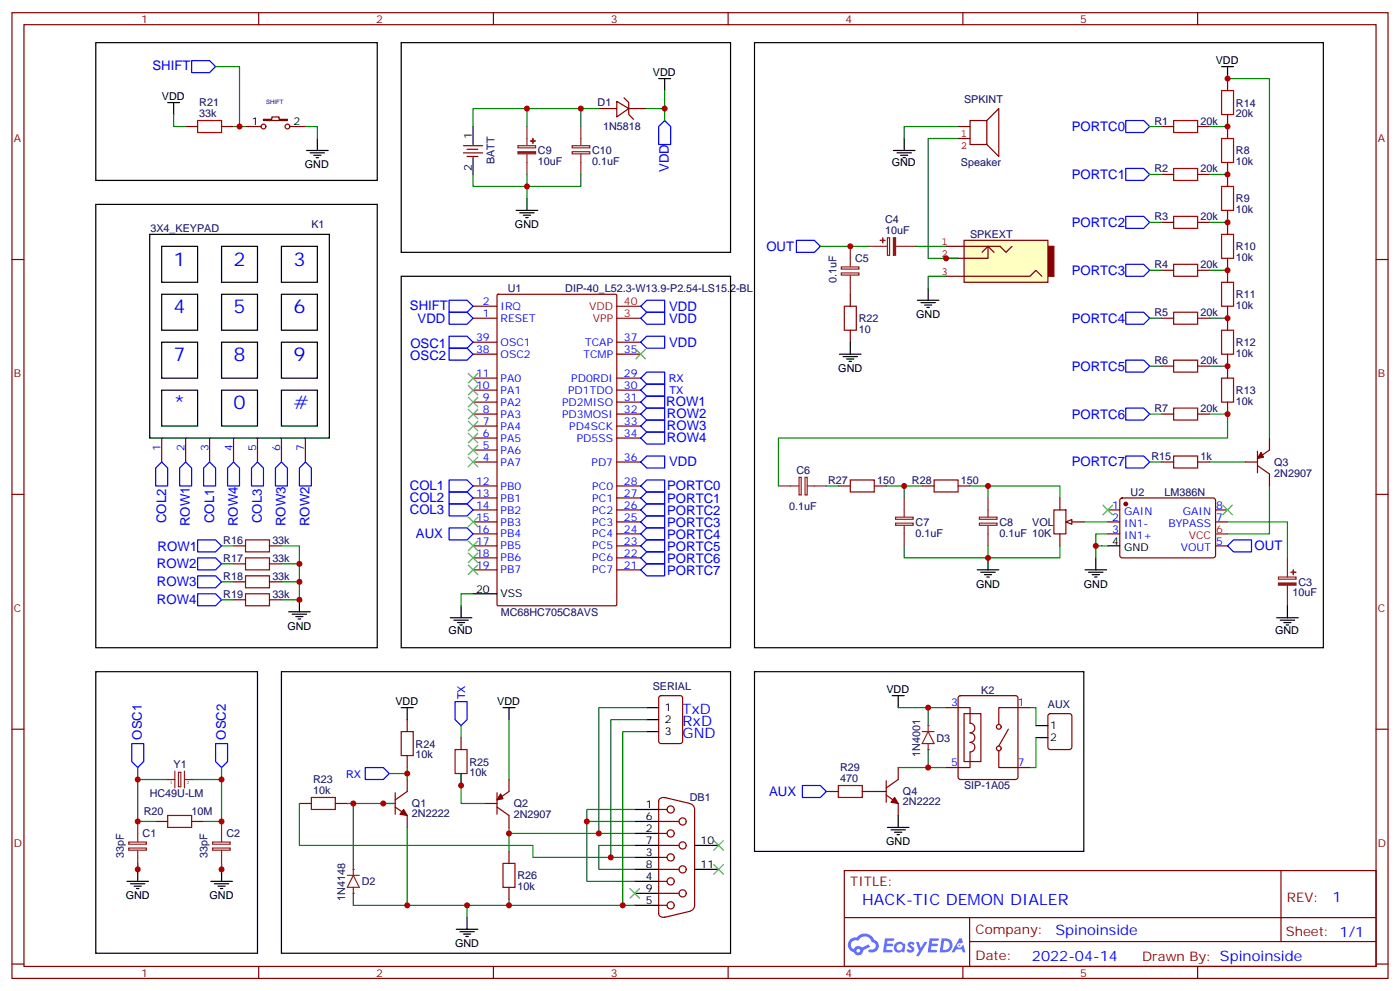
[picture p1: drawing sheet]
<svg xmlns="http://www.w3.org/2000/svg" width="412mm" height="292mm" viewBox="0 0 412 292" stroke-linecap="round" stroke-linejoin="round" font-family="sans-serif">
<g fill="none" stroke="#870000" stroke-width=".35">
<path d="M3.5 3.7h405.4v284.4h-405.4zM7.1 7.3h398.2v277.3h-398.2zM76.2 3.7v3.6M145.3 3.7v3.6M214.5 3.7v3.6M283.6 3.7v3.6M352.8 3.7v3.6M3.5 76.4h3.6M405.3 76.4h3.6M3.5 145.6h3.6M405.3 145.6h3.6M3.5 214.7h3.6"/>
<path d="M405.3 214.7h3.6M248.7 256.3h156.6v28.3h-156.6zM377.3 256.4v20.8M248.7 270.2h156.5M285.6 277.2h119.6M285.6 270.2v14.1M3.5 283.8h3.6M76.2 284.6v3.5M145.3 284.6v3.5M214.5 284.6v3.5M283.6 284.6v3.5M352.8 284.6v3.5"/>
<path d="M405.3 283.8h3.6"/>
</g>
<g fill="#5487ff">
<path d="M267.7 277.5a1.22 1.22 0 0 1 1.7 .3l-.4 .5a.47 .47 0 0 0-.3-.4 .47 .47 0 0 0-.5 .2l.1 .3a1.14 1.14 0 0 1 .8 1.7 1.14 1.14 0 0 1-1.9 0l-.2-.2 .5-.5 .7 .4a.29 .29 0 0 0 .3-.3 .29 .29 0 0 0-.2-.3 1.04 1.04 0 0 1-.6-1.7z"/>
<path d="M260.7 276.3h2.4l.3 .1-.2 .5-1.8 .1-.1 .9h1.5l.3 .3-.3 .4h-1.6l-.2 1.1h1.7l.2 .3-.2 .4h-2.6z"/>
<path d="M273.8 276.3h2.4l.3 .1-.1 .5-1.8 .1-.2 .9h1.6l.3 .3-.4 .4h-1.6l-.1 1.1h1.7l.2 .3-.2 .4h-2.6z"/>
<path d="M282.6 276.3h.7l.3 1.2-.6 .3a.69 .69 0 0 0-1 .3 .69 .69 0 0 0 .4 1 .69 .69 0 0 0 .9-.6l.5-.3 .6 2.2h-.8l-.2-.9h-1.8l-.5 .9h-.8z"/>
<path d="M269.8 277.3h.8l.6 1.9 1.1-1.9h.9l-2.6 4.2h-.8l.9-1.5z"/>
<path d="M277.4 276.3l-.6 4.1h1.3a2.11 2.11 0 0 0 2.5-2.1 2.11 2.11 0 0 0-2.5-2zM278.1 277a1.39 1.39 0 0 1 1.7 1.4 1.39 1.39 0 0 1-1.8 1.3h-.3z"/>
<path d="M263.7 277.9a1.54 1.54 0 0 0-.1 2.1 1.54 1.54 0 0 0 2.2 .2l.6 .2 .3-2.3-.2-.2-.4-.1a1.49 1.49 0 0 0-2.4 .1zM264 278.9a.94 .94 0 0 1 1.8 0 .94 .94 0 0 1-1.8 0z"/>
<path d="M250.4 276.6a2.18 2.18 0 0 0 1.1 3.8 1.44 1.44 0 0 0 1.6 .9 1.44 1.44 0 0 0 1.2-1.5l2-1-.5-.7-1.9 .9a1.47 1.47 0 0 0-2.4 .5 1.39 1.39 0 0 1-.7-2 1.39 1.39 0 0 1 2-.5 2.12 2.12 0 0 1 2.2-1.3 2.12 2.12 0 0 1 1.9 1.7 1.14 1.14 0 0 1 1.1 1.4 1.14 1.14 0 0 1-1.7 .8 .43 .43 0 0 0-.5 .3 .43 .43 0 0 0 .4 .5 1.98 1.98 0 0 0 2.5-1.2 1.98 1.98 0 0 0-1.2-2.5 3.1 3.1 0 0 0-5.3-.7l-.9 .1zM252.3 279.9a.55 .55 0 0 1 1.1 0 .55 .55 0 0 1-1.1 0z"/>
<circle cx="282.6" cy="278.4" r=".26"/>
</g>
<g fill="none" stroke="#870000" stroke-width=".35">
<path d="M54.7 37.3h3.5M65.3 37.3h3.5M72.3 37.3h4.6M77.6 35.1h2.5v-.7h2.1v.7h2.5v.4h-7.1zM85.4 37.3h4.6M342.2 37.3h3.5M352.8 37.3h3.5M361.6 23.1v3.6M361.6 33.7v7.1M342.2 51.4h3.5M352.8 51.4h3.5M361.6 47.8v7.1"/>
<path d="M342.2 65.5h3.5M342.2 79.6h3.5M352.8 65.5h3.5M352.8 79.6h3.5M361.6 61.9v7.1M361.6 76.1v7M139.3 93.7h7.1M139.3 90.2h7.1M146.5 86.8l.3-.2h34.5l.3 .2 .1 91.2-.2 .3-34.7 .1-.3-.2zM342.2 93.7h3.5M352.8 93.7h3.5M361.6 90.2v7"/>
<path d="M139.3 111.3h7.1M139.3 114.9h7.1M139.3 118.4h7.1M139.3 104.3h7.1M139.3 100.8h7.1M181.7 111.3h7M181.7 114.9h7M181.7 118.4h7M181.7 104.3h7M181.7 100.8h7M342.2 107.8h3.5M352.8 107.8h3.5"/>
<path d="M361.6 104.3v7M361.6 118.4v3.5M47.6 129v7M54.7 129v7M61.7 129v7M68.8 129v7M75.8 129v7M82.9 129v7M90 129v7M139.3 125.4h7.1M139.3 136h7.1M139.3 132.5h7.1"/>
<path d="M139.3 121.9h7.1M139.3 129h7.1M181.7 125.4h7M181.7 136h7M181.7 121.9h7M181.7 129h7M342.2 136h3.5M342.2 121.9h3.5M352.8 136h3.5M352.8 121.9h3.5M366.9 136h3.5M370.4 137.1l3.5 2.5v3.5"/>
<path d="M370.4 132.9v6.3M373.9 129v3.5l-3.5 2.5M139.3 143.1h7.1M139.3 146.6h7.1M139.3 150.1h7.1M139.3 153.7h7.1M139.3 157.2h7.1M181.7 143.1h7M181.7 146.6h7M181.7 150.1h7M181.7 153.7h7M181.7 157.2h7"/>
<path d="M326.3 150.1h3.5M326.3 153.7h3.5M326.3 157.2h3.5M330.1 146.8l.5-.2 27 .1 .5 .6-.1 16.5-.6 .5-27.1-.1-.5-.7v-16.2zM358.1 150.1h3.5M358.1 153.7h3.5M68.8 160.7h3.5M68.8 166h3.5M68.8 171.3h3.5M68.8 176.6h3.5M79.4 160.7h3.5M79.4 166h3.5"/>
<path d="M79.4 171.3h3.5M79.4 176.6h3.5M139.3 160.7h7.1M139.3 164.3h7.1M139.3 167.8h7.1M181.7 160.7h7M181.7 164.3h7M181.7 167.8h7M358.1 160.7h3.5M112.9 236.6h3.5M116.4 233.4v6.3M116.4 237.6l3.5 2.5v3.5"/>
<path d="M119.9 229.5v3.5l-3.5 2.5M142.9 236.6h3.5M146.4 237.6l3.5 2.5v3.5M146.4 233.4v6.3M149.9 229.5v3.5l-3.5 2.5M45.9 241.9h3.5M56.4 241.9h3.6"/>
<circle cx="77.6" cy="37.3" r=".71"/>
<circle cx="84.7" cy="37.3" r=".71"/>
</g>
<g fill="none" stroke="#000" stroke-width=".35">
<path d="M359.8 19.6h3.6M361.6 19.6v3.5M49.4 30.2h3.5M51.2 30.2v3.5M90.3 44.3h6.4M91.4 45h4.2M92.4 45.7h2.1M93.1 46.4h.7M93.5 40.8v3.5M44.1 69h52.9v60h-52.9zM47.6 72.5h10.6v10.6h-10.6zM65.3 72.5h10.5v10.6h-10.5z"/>
<path d="M82.9 72.5h10.6v10.6h-10.6zM47.6 86.6h10.6v10.6h-10.6zM65.3 86.6h10.5v10.6h-10.5zM82.9 86.6h10.6v10.6h-10.6zM47.6 100.8h10.6v10.5h-10.6zM47.6 114.9h10.6v10.5h-10.6zM65.3 100.8h10.5v10.5h-10.5zM65.3 114.9h10.5v10.5h-10.5zM82.9 100.8h10.6v10.5h-10.6zM82.9 114.9h10.6v10.5h-10.6zM88.2 176.6v3.5M135.8 178.4v3.5"/>
<path d="M139.3 174.8h7.1M319.6 167.8h6.4M320.7 168.5h4.2M321.7 169.2h2.1M322.4 169.9h.7M322.8 164.3v3.5M326.3 160.7h3.5M379.2 178.4v3.5M85 180.1h6.4M86.1 180.8h4.2M87.1 181.5h2.2M87.8 182.2h.7"/>
<path d="M132.6 181.9h6.4M133.7 182.6h4.2M134.8 183.3h2.1M135.5 184h.7M376.1 181.9h6.3M377.1 182.6h4.3M378.2 183.3h2.1M378.9 184h.7M37.4 259.5h6.3M40.6 256v3.5M62.1 259.5h6.3M65.3 256v3.5"/>
<path d="M38.5 260.2h4.2M39.5 260.9h2.1M40.2 261.6h.7M63.1 260.2h4.3M64.2 260.9h2.1M64.9 261.6h.7"/>
</g>
<path d="M181.7 90.2h7M181.7 93.7h7M358.1 157.2h3.5" fill="none" stroke="#f00" stroke-width=".35"/>
<g fill="none" stroke="#a10000" stroke-width=".35">
<path d="M58.2 35.5h7.1v3.5h-7.1zM345.7 35.5h7.1v3.5h-7.1zM359.8 26.7h3.6v7h-3.6zM345.7 49.6h7.1v3.5h-7.1zM359.8 40.8h3.6v7h-3.6zM359.8 54.9h3.6v7h-3.6zM345.7 63.7h7.1v3.5h-7.1zM345.7 77.8h7.1v3.6h-7.1zM359.8 69h3.6v7.1h-3.6zM345.7 91.9h7.1v3.6h-7.1zM359.8 83.1h3.6v7.1h-3.6zM359.8 97.2h3.6v7.1h-3.6z"/>
<path d="M345.7 106h7.1v3.6h-7.1zM359.8 111.3h3.6v7.1h-3.6zM345.7 120.2h7.1v3.5h-7.1zM345.7 134.3h7.1v3.5h-7.1zM72.3 159h7.1v3.5h-7.1zM72.3 164.3h7.1v3.5h-7.1zM72.3 169.5h7.1v3.6h-7.1zM72.3 174.8h7.1v3.6h-7.1zM49.4 240.1h7v3.5h-7z"/>
</g>
<g fill="none" stroke="#3c3" stroke-width=".35">
<path d="M137.9 109.9l2.9 2.8M137.9 113.5l2.9 2.8M137.9 117l2.9 2.8M140.8 109.9l-2.9 2.8M140.8 113.5l-2.9 2.8M140.8 117l-2.9 2.8M187.3 102.9l2.8 2.8M190.1 102.9l-2.8 2.8M137.9 120.5l2.9 2.8M137.9 124l2.9 2.9M137.9 127.6l2.9 2.8M137.9 131.1l2.9 2.8"/>
<path d="M137.9 134.6l2.9 2.8M140.8 120.5l-2.9 2.8M140.8 124l-2.9 2.9M140.8 127.6l-2.9 2.8M140.8 131.1l-2.9 2.8M140.8 134.6l-2.9 2.8M137.9 152.3l2.9 2.8M137.9 159.3l2.9 2.8M140.8 152.3l-2.9 2.8M140.8 159.3l-2.9 2.8M137.9 162.8l2.9 2.9M137.9 166.4l2.9 2.8"/>
<path d="M140.8 162.8l-2.9 2.9M140.8 166.4l-2.9 2.8"/>
</g>
<path d="M326.3 157.2h-3.5v3.5h3.5M361.6 153.7h17.6v10.6M373.9 143.1v14.1h-12.3M139.3 174.8h-3.5v3.6M322.8 160.7v3.6M40.6 254.2v1.8M65.3 254.2v1.8" fill="none" stroke="#008700" stroke-width=".35"/>
<path d="M376.6 169.9h5.2v.6h-5.2zM379.2 164.3v5.6M379.2 172.4v6M37.9 247.9h5.2v.7h-5.2zM37.9 249.7h5.2v.6h-5.2zM40.6 241.9v6M40.6 250.3v5.7M62.6 247.9h5.2v.7h-5.2zM62.6 249.7h5.2v.6h-5.2zM65.3 241.9v6M65.3 250.3v5.7" fill="none" stroke="#8c2424" stroke-width=".35"/>
<g fill="#870000" stroke="#870000" stroke-width=".35">
<path d="M118.9 238.3l1 1.8-2.1-.4z"/>
<path d="M147.5 233.8l.7 1.4-1.8 .3z"/>
<path d="M371.5 133.2l.7 1.4-1.8 .4z"/>
<circle cx="331.6" cy="148.4" r=".53"/>
</g>
<g fill="#8c2424" stroke="#8c2424" stroke-width=".35">
<path d="M376.6 171.7h5.2v.6h-5.2z"/>
<path d="M380.3 168.5h1.4z"/>
<path d="M381 167.8v1.4z"/>
</g>
<path d="M282.2 37.3h3.6M285.8 35.5h4.9v7h-4.9zM290.7 35.5l3.5-3.5v14.1l-3.5-3.6M282.2 40.8h3.6" fill="none" stroke="#850000" stroke-width=".35"/>
<path d="M308.7 72.5h1.7v8.9h-1.7z" fill="#850000" stroke="#850000" stroke-width=".35"/>
<path d="M284 70.8h24.7v12.3h-24.7z" fill="#ffffc2" stroke="#850000" stroke-width=".35"/>
<path d="M278.7 72.5h15.9l1.7 1.8 1.8-1.8M289.3 74.3l1.7-1.8 1.8 1.8M291 72.5v3.6h-12.3M278.7 81.4h24.7l1.8-1.8 1.7 1.8" fill="none" stroke="#850000" stroke-width=".35"/>
<g fill="none" stroke="#008700" stroke-width=".35">
<path d="M282.2 37.3h-15.9v3.5M282.2 40.8h-8.8v35.3h8.8M278.7 81.4h-5.3v3.5M261.1 143.1h10.5M266.3 143.1v3.5M285.8 143.1h5.2v3.5M266.3 160.7v3.6h24.7v-3.6M135.8 213.6v3.6M149.9 211.9v17.6M114.7 227.8h5.2M116.4 236.6h-12.3v19.4M119.9 226v3.5"/>
<path d="M135.8 227.8v8.8h7.1M187 238.3h-14.1v3.6h14.1M119.9 243.6v23h-15.8v-3.6M149.9 243.6v7.1M149.9 245.4h37.1M172.9 241.9v17.6h14.1M187 248.9h-10.6v7.1h10.6M137.6 266.6v3.5M149.9 264.8v1.8h-30M149.9 266.6h37.1"/>
</g>
<g fill="none" stroke="#000" stroke-width=".35">
<path d="M263.2 44.3h6.3M264.2 45h4.3M265.3 45.7h2.1M266 46.4h.7M266.3 40.8v3.5M270.2 88.4h6.4M271.3 89.1h4.2M272.3 89.8h2.2M273 90.5h.8M273.4 84.9v3.5M247.3 104.3h6.3M248.4 105h4.2"/>
<path d="M249.4 105.7h2.1M250.1 106.4h.7M250.5 100.8v3.5M287.9 167.8h6.3M288.9 168.5h4.3M290 169.2h2.1M290.7 169.9h.7M291 164.3v3.5M118.2 208.4h3.5M119.9 208.4v3.5M148.2 208.4h3.5M149.9 208.4v3.5"/>
<path d="M187 238.3h7M187 248.9h7M187 256h7M187 241.9h7M187 259.5h7M187 252.4h7M187 245.4h7M204.6 248.9h7.1M204.6 256h7.1M134.4 273.6h6.4M135.5 274.3h4.2M136.5 275h2.1"/>
<path d="M137.2 275.7h.7M137.6 270.1v3.5M187 263h7M187 266.6h7"/>
</g>
<g fill="none" stroke="#8c2424" stroke-width=".35">
<path d="M247.8 78.6h5.2v.6h-5.2zM250.5 72.5v6M255.8 72.5h5.6M261.4 70h.6v5.2h-.6zM263.9 72.5h6M247.8 80.4h5.2v.6h-5.2zM250.5 81v5.6M229.3 143.1h6M235.4 140.5h.6v5.2h-.6zM237.1 140.5h.7v5.2h-.7zM237.8 143.1h5.6M263.8 154h5.2v.7h-5.2z"/>
<path d="M263.8 152.3h5.2v.6h-5.2zM266.3 146.6v5.7M266.3 154.7v6M288.5 154h5.2v.7h-5.2zM288.5 152.3h5.2v.6h-5.2zM291 146.6v5.7M291 154.7v6"/>
</g>
<g fill="#8c2424" stroke="#8c2424" stroke-width=".35">
<path d="M263.2 70h.6v5.2h-.6z"/>
<path d="M260 70.1v1.4z"/>
<path d="M259.3 70.8h1.4z"/>
</g>
<path d="M248.7 90.2h3.5v7h-3.5zM250.5 141.3h7v3.6h-7zM275.2 141.3h7v3.6h-7zM118.2 215.4h3.5v7.1h-3.5zM91.7 234.8h7.1v3.5h-7.1zM134.1 220.7h3.5v7.1h-3.5zM148.2 254.2h3.5v7.1h-3.5z" fill="none" stroke="#a10000" stroke-width=".35"/>
<g fill="none" stroke="#870000" stroke-width=".35">
<path d="M250.5 86.6v3.6M250.5 97.2v3.6M246.9 143.1h3.6M257.5 143.1h3.6M271.6 143.1h3.6M282.2 143.1h3.6M310.4 150.1h3.6v7.1h-3.6zM312.2 146.6v3.5M312.2 157.2v3.5M315.7 153.7h3.6M119.9 211.9v3.5M135.8 217.2v3.5"/>
<path d="M88.2 236.6h3.5M98.8 236.6h3.5M119.9 222.5v3.5M135.8 227.8v3.5M194 235.9v33.1M194 238.3h2.5M195.8 234.8l7.4 1.8M196 234.9a1.31 1.31 0 0 0-2 1.1M203.3 236.6a1.77 1.77 0 0 1 1.3 1.7v28.3a1.77 1.77 0 0 1-1.3 1.7M149.9 250.7v3.5M194 256h6M194 248.9h6"/>
<path d="M194 259.5h2.5M194 241.9h6M194 252.4h2.5M194 245.4h2.5M149.9 261.3v3.5M194 263h6M194 266.6h2.5M194 268.9a1.41 1.41 0 0 0 2 1.1M203.2 268.3l-7.4 1.8"/>
<circle cx="197.6" cy="238.3" r="1.06"/>
<circle cx="197.6" cy="259.5" r="1.06"/>
<circle cx="197.6" cy="245.4" r="1.06"/>
<circle cx="197.6" cy="252.4" r="1.06"/>
<circle cx="201.1" cy="256" r="1.06"/>
<circle cx="201.1" cy="248.9" r="1.06"/>
<circle cx="201.1" cy="241.9" r="1.06"/>
<circle cx="197.6" cy="266.6" r="1.06"/>
<circle cx="201.1" cy="263" r="1.06"/>
</g>
<path d="M188.7 111.3l1.8-1.7h5.3v3.5h-5.3zM188.7 114.9l1.8-1.8h5.3v3.5h-5.3zM134.1 206.6h3.5v5.3l-1.8 1.7-1.7-1.7zM107.6 226h5.3l1.8 1.8-1.8 1.7h-5.3z" fill="none" stroke="#00f" stroke-width=".35"/>
<path d="M324.9 148.7l2.8 2.9M327.7 148.7l-2.8 2.9M360.2 148.7l2.8 2.9M363 148.7l-2.8 2.9M210.3 247.5l2.8 2.8M210.3 254.6l2.8 2.8M213.1 247.5l-2.8 2.8M213.1 254.6l-2.8 2.8M185.6 261.6l2.8 2.8M188.4 261.6l-2.8 2.8" fill="none" stroke="#3c3" stroke-width=".35"/>
<path d="M314 153.7l1.7-.7v1.4z" fill="#f0f0f0" stroke="#870000" stroke-width=".35"/>
<g fill="none" stroke="#008700" stroke-width=".35">
<path d="M63.5 19.6h7.1v17.7h-1.8M51.2 33.7v3.6h3.5M70.6 37.3h1.7M90 37.3h3.5v3.5M155.2 32h-15.9v5.3M171.1 32h-15.9v5.3M176.4 32h-5.3v5.3M195.8 26.7v5.3h-5.3M195.8 32v3.5M338.7 37.3h3.5M356.3 37.3h5.3M361.6 23.1h12.3v105.9"/>
<path d="M139.3 51.4v3.5h31.8v-3.5M155.2 51.4v7M338.7 51.4h3.5M356.3 51.4h5.3M241.7 72.5h14.1M338.7 65.5h3.5M338.7 79.6h3.5M356.3 65.5h5.3M356.3 79.6h5.3M338.7 93.7h3.5M356.3 93.7h5.3M338.7 107.8h3.5"/>
<path d="M356.3 107.8h5.3M338.7 121.9h3.5M338.7 136h3.5M356.3 121.9h5.3v7.1h-132.3v14.1M356.3 136h10.6M243.4 143.1h3.5M291 143.1h21.2v3.5M319.3 153.7h7M65.3 176.6h3.5M65.3 160.7h3.5M65.3 166h3.5M65.3 171.3h3.5"/>
<path d="M82.9 171.3h5.3v5.3h-5.3M82.9 166h5.3v5.3M82.9 160.7h5.3v5.3M312.2 160.7v3.6h-21.2M40.6 226v3.5M49.4 229.5h-8.8v12.4h5.3M56.4 229.5h8.9v12.4h-5.3M65.3 226v3.5"/>
</g>
<g fill="none" stroke="#000" stroke-width=".35">
<path d="M28.2 12.6h82.9v40.5h-82.9zM118.2 12.6h97v61.7h-97zM139.3 37.3v5.2M194 23.1h3.6M195.8 23.1v3.6M139.3 46.4v5M155.2 58.4v3.5M28.2 60.2h82.9v130.5h-82.9zM152 61.9h6.4M153.1 62.7h4.2M154.2 63.4h2.1M154.9 64.1h.7"/>
<path d="M28.2 197.8h47.6v82.9h-47.6zM82.9 197.8h132.3v82.9h-132.3z"/>
</g>
<g fill="none" stroke="#870000" stroke-width=".35">
<path d="M176.4 32h5.3M181.7 29.8l3.5 2.2-3.5 2.4zM183.8 28.8l1.4 1.4v3.5l1.4 1.4M185.2 32h5.3M136.5 42.9h5.7M136.5 45h5.7M137.6 44h3.2M137.6 46.1h3.2M278.7 208.4h7.1v4.5a1.41 1.41 0 0 1 1.4 1.4 1.41 1.41 0 0 1-1.4 1.5 1.41 1.41 0 0 1 1.4 1.4 1.41 1.41 0 0 1-1.4 1.4 1.41 1.41 0 0 1 1.4 1.4 1.41 1.41 0 0 1-1.4 1.4v4.6h-7.1M282.5 205l.4-.2h16.3l.5 .2 .2 .5v23.3l-.3 .5-.4 .2h-16.3l-.5-.2-.2-.5v-23.3zM297 214.7l-2.8 4.9M303.4 208.4h-9.2v4.9"/>
<path d="M294.2 221.1v4.9h9.2"/>
<circle cx="294.2" cy="214" r=".71"/>
<circle cx="294.2" cy="220.3" r=".71"/>
</g>
<path d="M155.2 37.3v5.6M171.1 37.3v5.6M152.6 42.9h5.2v.6h-5.2zM155.2 45.4v6M168.6 44.7h5.1v.6h-5.1zM168.6 42.9h5.1v.6h-5.1zM171.1 45.4v6M49.4 229.5h2.1M51.5 227v5M52.6 227.4h.7v4.2h-.7zM54.3 229.5h2.1M54.3 227v5" fill="none" stroke="#8c2424" stroke-width=".35"/>
<g fill="#8c2424" stroke="#8c2424" stroke-width=".35">
<path d="M152.6 44.7h5.2v.6h-5.2z"/>
<path d="M156.3 41.5h1.4z"/>
<path d="M157 40.8v1.4z"/>
</g>
<path d="M284 210.1h4.9v14.1h-4.9z" fill="none" stroke="#870f00" stroke-width=".35"/>
<g fill="none" stroke="#00f" stroke-width=".35">
<path d="M56.4 17.9h5.3l1.8 1.7-1.8 1.8h-5.3zM195.8 35.5l1.8 1.8v5.2h-3.6v-5.2zM331.6 35.5h5.3l1.8 1.8-1.8 1.7h-5.3zM331.6 49.6h5.3l1.8 1.8-1.8 1.7h-5.3zM234.6 70.8h5.3l1.8 1.7-1.8 1.8h-5.3zM331.6 63.7h5.3l1.8 1.8-1.8 1.7h-5.3zM331.6 77.8h5.3l1.8 1.8-1.8 1.8h-5.3zM132.3 88.4h5.3l1.7 1.8-1.7 1.7h-5.3zM132.3 91.9h5.3l1.7 1.8-1.7 1.8h-5.3zM188.7 90.2l1.8-1.8h5.3v3.5h-5.3zM188.7 93.7l1.8-1.8h5.3v3.6h-5.3zM331.6 91.9h5.3l1.8 1.8-1.8 1.8h-5.3z"/>
<path d="M188.7 118.4l1.8-1.8h5.3v3.6h-5.3zM188.7 100.8l1.8-1.8h5.3v3.5h-5.3zM331.6 106h5.3l1.8 1.8-1.8 1.8h-5.3zM47.6 136l1.8 1.8v5.3h-3.5v-5.3zM54.7 136l1.7 1.8v5.3h-3.5v-5.3zM60 137.8l1.7-1.8 1.8 1.8v5.3h-3.5zM68.8 136l1.8 1.8v5.3h-3.6v-5.3zM75.8 136l1.8 1.8v5.3h-3.5v-5.3zM82.9 136l1.8 1.8v5.3h-3.6v-5.3zM90 136l1.7 1.8v5.3h-3.5v-5.3zM188.7 129l1.8-1.8h5.3v3.5h-5.3zM188.7 125.4l1.8-1.7h5.3v3.5h-5.3z"/>
<path d="M188.7 121.9l1.8-1.7h5.3v3.5h-5.3zM188.7 136l1.8-1.7h5.3v3.5h-5.3zM331.6 120.2h5.3l1.8 1.7-1.8 1.8h-5.3zM331.6 134.3h5.3l1.8 1.7-1.8 1.8h-5.3zM58.2 159h5.3l1.8 1.7-1.8 1.8h-5.3zM132.3 141.3h5.3l1.7 1.8-1.7 1.8h-5.3zM132.3 144.9h5.3l1.7 1.7-1.7 1.8h-5.3zM132.3 148.4h5.3l1.7 1.7-1.7 1.8h-5.3zM132.3 155.4h5.3l1.7 1.8-1.7 1.8h-5.3zM188.7 143.1l1.8-1.8h5.3v3.6h-5.3zM188.7 157.2l1.8-1.8h5.3v3.6h-5.3zM188.7 153.7l1.8-1.8h5.3v3.5h-5.3z"/>
<path d="M188.7 150.1l1.8-1.7h5.3v3.5h-5.3zM188.7 146.6l1.8-1.7h5.3v3.5h-5.3zM58.2 164.3h5.3l1.8 1.7-1.8 1.8h-5.3zM58.2 169.5h5.3l1.8 1.8-1.8 1.8h-5.3zM58.2 174.8h5.3l1.8 1.8-1.8 1.8h-5.3zM188.7 160.7l1.8-1.7h5.3v3.5h-5.3zM188.7 164.3l1.8-1.8h5.3v3.5h-5.3zM190.5 166h5.3v3.5h-5.3l-1.8-1.7zM361.6 160.7l1.8-1.7h5.3v3.5h-5.3zM38.8 218.9h3.5v5.3l-1.7 1.8-1.8-1.8zM63.5 218.9h3.5v5.3l-1.7 1.8-1.8-1.8zM236.4 231.3h5.3l1.7 1.7-1.7 1.8h-5.3z"/>
</g>
<g fill="#8c2424">
<circle cx="56.4" cy="229.5" r=".18"/>
<circle cx="49.4" cy="229.5" r=".18"/>
</g>
<path d="M222.2 12.6h167.6v178.1h-167.6zM118.2 81.4h97v109.3h-97zM222.2 197.8h97.1v52.9h-97.1zM262.8 204.8h3.5M264.6 204.8v3.6M305.2 213.6h3.5M305.2 217.2h3.5M261.4 243.6h6.4M262.5 244.3h4.2M263.5 245h2.1M264.2 245.7h.7M264.6 240.1v3.5" fill="none" stroke="#000" stroke-width=".35"/>
<path d="M263.5 234.8l1.1 1.8-2.1-.4z" fill="#870000" stroke="#870000" stroke-width=".35"/>
<path d="M308.9 210.3l.5-.2h5.6l.7 .4v9.5l-.4 .6-5.9 .1-.7-.5v-9.4zM243.4 233h3.5M254 233h7.1M261.1 229.9v6.3M261.1 234.1l3.5 2.5v3.5M264.6 226v3.5l-3.5 2.5" fill="none" stroke="#870000" stroke-width=".35"/>
<path d="M264.6 208.4h14.1M303.4 208.4h1.8v5.2M305.2 217.2v8.8h-1.8M264.6 226h8.8M273.4 220.7v5.3h5.3" fill="none" stroke="#008700" stroke-width=".35"/>
<path d="M246.9 231.3h7.1v3.5h-7.1z" fill="none" stroke="#a10000" stroke-width=".35"/>
<path d="M132.3 99h5.3l1.7 1.8-1.7 1.7h-5.3zM132.3 102.5h5.3l1.7 1.8-1.7 1.7h-5.3z" fill="none" stroke="#00f" stroke-width=".35"/>
<path d="M271.6 215.4h3.6M273.4 215.4l1.8 3.5h-3.6zM273.4 213.6v1.8M273.4 218.9v1.8" fill="none" stroke="#8c2424" stroke-width=".35"/>
<g fill="#8c2424">
<circle cx="273.4" cy="220.7" r=".18"/>
<circle cx="273.4" cy="213.6" r=".18"/>
</g>
<path d="M273.4 208.4v5.2" fill="none" stroke="#008700" stroke-width=".35"/>
<path d="M102.3 257.7h3.5M104.1 257.7l1.7 3.6h-3.5zM104.1 256v1.7M104.1 261.3v1.7" fill="none" stroke="#8c2424" stroke-width=".35"/>
<g fill="#8c2424">
<circle cx="104.1" cy="263" r=".18"/>
<circle cx="104.1" cy="256" r=".18"/>
</g>
<path d="M269.9 72.5h8.8M190.5 215.4h-7.1v51.2M190.5 211.9h-10.6v40.5M190.5 208.4h-14.1v37M88.2 236.6v12.3h68.8v3.5h30M102.3 236.6h1.8" fill="none" stroke="#008700" stroke-width=".35"/>
<path d="M194.3 205l.4-.2h5.7l.6 .5 .1 12.9-.5 .7h-5.9l-.6-.4-.1-13z" fill="none" stroke="#870000" stroke-width=".35"/>
<path d="M190.5 215.4h3.5M190.5 208.4h3.5M190.5 211.9h3.5" fill="none" stroke="#000" stroke-width=".35"/>
<g fill="#c00">
<circle cx="135.8" cy="231.3" r=".88"/>
<circle cx="119.9" cy="227.8" r=".88"/>
<circle cx="291" cy="164.3" r=".88"/>
<circle cx="266.3" cy="143.1" r=".88"/>
<circle cx="155.2" cy="54.9" r=".88"/>
<circle cx="171.1" cy="32" r=".88"/>
<circle cx="155.2" cy="32" r=".88"/>
<circle cx="65.3" cy="256" r=".88"/>
<circle cx="40.6" cy="256" r=".88"/>
<circle cx="40.6" cy="241.9" r=".88"/>
<circle cx="65.3" cy="241.9" r=".88"/>
<circle cx="70.6" cy="37.3" r=".88"/>
<circle cx="40.6" cy="229.5" r=".88"/>
<circle cx="65.3" cy="229.5" r=".88"/>
<circle cx="195.8" cy="32" r=".88"/>
<circle cx="88.2" cy="166" r=".88"/>
<circle cx="88.2" cy="171.3" r=".88"/>
<circle cx="88.2" cy="176.6" r=".88"/>
<circle cx="361.6" cy="37.3" r=".88"/>
<circle cx="361.6" cy="51.4" r=".88"/>
<circle cx="361.6" cy="65.5" r=".88"/>
<circle cx="361.6" cy="79.6" r=".88"/>
<circle cx="361.6" cy="93.7" r=".88"/>
<circle cx="361.6" cy="107.8" r=".88"/>
<circle cx="361.6" cy="23.1" r=".88"/>
<circle cx="291" cy="143.1" r=".88"/>
<circle cx="361.6" cy="121.9" r=".88"/>
<circle cx="250.5" cy="72.5" r=".88"/>
<circle cx="322.8" cy="160.7" r=".88"/>
<circle cx="273.4" cy="226" r=".88"/>
<circle cx="273.4" cy="208.4" r=".88"/>
<circle cx="112.9" cy="236.6" r=".88"/>
<circle cx="119.9" cy="266.6" r=".88"/>
<circle cx="149.9" cy="245.4" r=".88"/>
<circle cx="172.9" cy="241.9" r=".88"/>
<circle cx="149.9" cy="266.6" r=".88"/>
<circle cx="104.1" cy="236.6" r=".88"/>
<circle cx="137.6" cy="266.6" r=".88"/>
<circle cx="183.4" cy="266.6" r=".88"/>
<circle cx="179.9" cy="252.4" r=".88"/>
<circle cx="176.4" cy="245.4" r=".88"/>
<circle cx="278.7" cy="76.1" r=".88"/>
</g>
<g font-size="5.6" fill="#00f">
<text x="51.2" y="78.2">1</text>
<text x="68.8" y="78.2">2</text>
<text x="86.4" y="78.2">3</text>
<text x="51.2" y="92.3">4</text>
<text x="68.8" y="92.3">5</text>
<text x="86.4" y="92.3">6</text>
<text x="51.2" y="106.4">7</text>
<text x="68.8" y="106.4">8</text>
<text x="86.4" y="106.4">9</text>
<text x="51.2" y="120.5">*</text>
<text x="68.8" y="120.5">0</text>
<text x="86.4" y="120.5">#</text>
</g>
<text font-size="4.6" fill="#00f" x="254" y="266.6">HACK-TIC DEMON DIALER</text>
<g font-size="4.2" fill="#00f">
<text x="201.1" y="210.1">TxD</text>
<text x="201.1" y="213.6">RxD</text>
<text x="201.1" y="217.2">GND</text>
<text x="392.5" y="265.6">1</text>
<text x="310.9" y="275.2">Spinoinside</text>
<text x="304" y="283">2022-04-14</text>
</g>
<g font-size="3.9" fill="#00f">
<text x="44.9" y="20.5">SHIFT</text>
<text x="315.7" y="38.6">PORTC0</text>
<text x="197" y="50.7" transform="rotate(-90 197 50.7)">VDD</text>
<text x="315.7" y="52.7">PORTC1</text>
<text x="315.7" y="66.8">PORTC2</text>
<text x="225.7" y="73.8">OUT</text>
<text x="315.7" y="80.9">PORTC3</text>
<text x="120.7" y="91.4">SHIFT</text>
<text x="123" y="95">VDD</text>
<text x="197.1" y="91.5">VDD</text>
<text x="197.1" y="95">VDD</text>
<text x="315.7" y="95">PORTC4</text>
<text x="120.9" y="105.9">OSC2</text>
<text x="120.9" y="102.3">OSC1</text>
<text x="197.1" y="102.1">VDD</text>
<text x="315.7" y="109.1">PORTC5</text>
<text x="196.3" y="119.6">ROW1</text>
<text x="196.5" y="123.2">ROW2</text>
<text x="315.7" y="123.2">PORTC6</text>
<text x="196.5" y="130.2">ROW4</text>
<text x="196.5" y="126.7">ROW3</text>
<text x="197.1" y="137.3">VDD</text>
<text x="315.7" y="137.3">PORTC7</text>
<text x="120.7" y="144.3">COL1</text>
<text x="120.7" y="147.8">COL2</text>
<text x="196.5" y="144.4">PORTC0</text>
<text x="196.5" y="148.1">PORTC1</text>
<text x="48.9" y="154" transform="rotate(-90 48.9 154)">COL2</text>
<text x="55.9" y="155" transform="rotate(-90 55.9 155)">ROW1</text>
<text x="63" y="154" transform="rotate(-90 63 154)">COL1</text>
<text x="70" y="155" transform="rotate(-90 70 155)">ROW4</text>
<text x="77.2" y="154" transform="rotate(-90 77.2 154)">COL3</text>
<text x="84.1" y="155" transform="rotate(-90 84.1 155)">ROW3</text>
<text x="91.2" y="155" transform="rotate(-90 91.2 155)">ROW2</text>
<text x="120.7" y="151.4">COL3</text>
<text x="196.5" y="155.1">PORTC3</text>
<text x="196.5" y="151.6">PORTC2</text>
<text x="122.5" y="158.4">AUX</text>
<text x="196.5" y="158.7">PORTC4</text>
<text x="369.6" y="161.9">OUT</text>
<text x="46.2" y="167.4">ROW2</text>
<text x="46.4" y="162.1">ROW1</text>
<text x="196.5" y="162.2">PORTC5</text>
<text x="196.5" y="165.7">PORTC6</text>
<text x="46.2" y="172.7">ROW3</text>
<text x="196.5" y="169.2">PORTC7</text>
<text x="46.2" y="178">ROW4</text>
<text x="41.8" y="217.8" transform="rotate(-90 41.8 217.8)">OSC1</text>
<text x="66.5" y="217.8" transform="rotate(-90 66.5 217.8)">OSC2</text>
<text x="226.6" y="234.3">AUX</text>
</g>
<g font-size="3.9" fill="#800">
<text x="250.5" y="260.9">TITLE:</text>
<text x="379.1" y="265.6">REV:</text>
<text x="287.4" y="275.1">Company:</text>
<text x="378.7" y="275.7">Sheet: 1/1</text>
<text x="287.4" y="282.8">Date:</text>
<text x="336.4" y="282.9">Drawn By: Spinoinside</text>
</g>
<g font-size="3.2" fill="#800">
<text x="41.6" y="6.7">1</text>
<text x="110.8" y="6.7">2</text>
<text x="179.9" y="6.7">3</text>
<text x="249.1" y="6.7">4</text>
<text x="318.2" y="6.7">5</text>
<text x="4.1" y="41.8">A</text>
<text x="405.9" y="41.8">A</text>
<text x="4.1" y="111">B</text>
<text x="405.9" y="111">B</text>
<text x="4.1" y="180.1">C</text>
<text x="405.9" y="180.1">C</text>
<text x="4.1" y="249.3">D</text>
<text x="405.9" y="249.3">D</text>
<text x="41.6" y="287.5">1</text>
<text x="110.8" y="287.5">2</text>
<text x="179.9" y="287.5">3</text>
<text x="249.1" y="287.5">4</text>
<text x="318.2" y="287.5">5</text>
</g>
<g font-size="3.2">
<text x="192.3" y="22.5">VDD</text>
<text x="358.1" y="19">VDD</text>
<text x="47.7" y="29.3">VDD</text>
<text x="74.2" y="36.9">1</text>
<text x="86.4" y="36.9">2</text>
<text x="139" y="40.8" transform="rotate(-90 139 40.8)">1</text>
<text x="89.8" y="49.6">GND</text>
<text x="139" y="50.2" transform="rotate(-90 139 50.2)">2</text>
<text x="262.7" y="49">GND</text>
<text x="151.7" y="67.2">GND</text>
<text x="269.9" y="93.7">GND</text>
<text x="246.9" y="109.6">GND</text>
<text x="327.7" y="160.4">4</text>
<text x="331.2" y="162.1">GND</text>
<text x="287.5" y="173.1">GND</text>
<text x="319.3" y="173.1">GND</text>
<text x="140.3" y="174.5">20</text>
<text x="147.5" y="175.9">VSS</text>
<text x="84.7" y="185.4">GND</text>
<text x="132.2" y="186.6">GND</text>
<text x="375.6" y="186.6">GND</text>
<text x="116.5" y="207.7">VDD</text>
<text x="146.5" y="207.7">VDD</text>
<text x="195.8" y="209.4">1</text>
<text x="261.1" y="204.2">VDD</text>
<text x="195.8" y="212.9">2</text>
<text x="309.4" y="214.7">1</text>
<text x="195.8" y="216.5">3</text>
<text x="309.4" y="218.2">2</text>
<text x="190.2" y="238">1</text>
<text x="190.2" y="241.5">6</text>
<text x="190.2" y="245">2</text>
<text x="190.2" y="248.6">7</text>
<text x="206.4" y="248.6">10</text>
<text x="261.1" y="248.9">GND</text>
<text x="190.2" y="255.6">8</text>
<text x="190.2" y="252.1">3</text>
<text x="206.4" y="255.6">11</text>
<text x="190.2" y="262.7">9</text>
<text x="190.2" y="259.2">4</text>
<text x="37" y="264.8">GND</text>
<text x="61.7" y="264.8">GND</text>
<text x="190.2" y="266.2">5</text>
<text x="134.1" y="278.9">GND</text>
</g>
<g font-size="3.2" fill="#000080">
<text x="58.7" y="34.4">33k</text>
<text x="58.7" y="31.3">R21</text>
<text x="176.1" y="31.3">D1</text>
<text x="284" y="30.2">SPKINT</text>
<text x="364.1" y="34.5">20k</text>
<text x="364.1" y="31.4">R14</text>
<text x="177.7" y="38.4">1N5818</text>
<text x="340.1" y="36.7">R1</text>
<text x="353.6" y="36.7">20k</text>
<text x="158.5" y="45.4">C9</text>
<text x="174.4" y="45.4">C10</text>
<text x="364.1" y="45.5">R8</text>
<text x="145.7" y="48.4" transform="rotate(-90 145.7 48.4)">BATT</text>
<text x="158.5" y="48.5">10uF</text>
<text x="174.4" y="48.6">0.1uF</text>
<text x="283.1" y="49">Speaker</text>
<text x="340.1" y="50.8">R2</text>
<text x="353.6" y="50.8">20k</text>
<text x="364.1" y="48.6">10k</text>
<text x="364.1" y="59.6">R9</text>
<text x="260.7" y="65.8">C4</text>
<text x="340.1" y="64.9">R3</text>
<text x="353.6" y="64.9">20k</text>
<text x="364.1" y="62.7">10k</text>
<text x="44.3" y="68.4">3X4_KEYPAD</text>
<text x="91.7" y="67.2">K1</text>
<text x="260.7" y="68.9">10uF</text>
<text x="285.8" y="70.1">SPKEXT</text>
<text x="251.9" y="77.2">C5</text>
<text x="364.1" y="76.8">10k</text>
<text x="364.1" y="73.6">R10</text>
<text x="246.4" y="83.3" transform="rotate(-90 246.4 83.3)">0.1uF</text>
<text x="340.1" y="79">R4</text>
<text x="353.6" y="79">20k</text>
<text x="149.6" y="86">U1</text>
<text x="166.5" y="86">DIP-40_L52.3-W13.9-P2.54-LS15.2-BL</text>
<text x="364.1" y="87.8">R11</text>
<text x="252.9" y="94.9">R22</text>
<text x="340.1" y="93.1">R5</text>
<text x="353.6" y="93.1">20k</text>
<text x="364.1" y="90.9">10k</text>
<text x="252.9" y="98">10</text>
<text x="364.1" y="101.9">R12</text>
<text x="340.1" y="107.2">R6</text>
<text x="353.6" y="107.2">20k</text>
<text x="364.1" y="105.1">10k</text>
<text x="364.1" y="119.2">10k</text>
<text x="364.1" y="116">R13</text>
<text x="340.1" y="121.3">R7</text>
<text x="353.6" y="121.3">20k</text>
<text x="339.2" y="135.4">R15</text>
<text x="353.6" y="135.4">1k</text>
<text x="375.4" y="137.2">Q3</text>
<text x="234.6" y="139.6">C6</text>
<text x="243.9" y="142.4">R27</text>
<text x="258.4" y="142.5">150</text>
<text x="268.6" y="142.4">R28</text>
<text x="283.1" y="142.5">150</text>
<text x="375.4" y="140.4">2N2907</text>
<text x="333" y="146">U2</text>
<text x="343" y="146">LM386N</text>
<text x="232.4" y="150.1">0.1uF</text>
<text x="269.7" y="154.8">C7</text>
<text x="294.4" y="154.8">C8</text>
<text x="304" y="154.8">VOL</text>
<text x="65.8" y="160.1">R16</text>
<text x="80.2" y="160.1">33k</text>
<text x="269.7" y="158">0.1uF</text>
<text x="294.4" y="158">0.1uF 10K</text>
<text x="65.8" y="165.4">R17</text>
<text x="80.2" y="165.4">33k</text>
<text x="65.8" y="170.7">R18</text>
<text x="80.2" y="170.7">33k</text>
<text x="382.5" y="172.5">C3</text>
<text x="65.8" y="176">R19</text>
<text x="80.2" y="176">33k</text>
<text x="380.7" y="175.6">10uF</text>
<text x="147.5" y="181.3">MC68HC705C8AVS</text>
<text x="192.3" y="203.1">SERIAL</text>
<text x="289" y="204.2">K2</text>
<text x="308.7" y="208.4">AUX</text>
<text x="122.4" y="220.1">R24</text>
<text x="275.9" y="218.3">D3</text>
<text x="51.2" y="226">Y1</text>
<text x="122.4" y="223.2">10k</text>
<text x="138.3" y="225.4">R25</text>
<text x="247.5" y="227.1">R29</text>
<text x="271.1" y="222.9" transform="rotate(-90 271.1 222.9)">1N4001</text>
<text x="92.2" y="233.8">10k</text>
<text x="92.2" y="230.6">R23</text>
<text x="138.3" y="228.5">10k</text>
<text x="247.5" y="230.2">470</text>
<text x="284" y="232.4">SIP-1A05</text>
<text x="44.1" y="234.8">HC49U-LM</text>
<text x="121.4" y="237.7">Q1</text>
<text x="151.3" y="237.7">Q2</text>
<text x="203.2" y="235.9">DB1</text>
<text x="266" y="237.2">2N2222</text>
<text x="266" y="234.2">Q4</text>
<text x="42.3" y="240.1">R20</text>
<text x="56.4" y="240.1">10M</text>
<text x="121.4" y="240.7">2N2222</text>
<text x="151.3" y="240.9">2N2907</text>
<text x="42" y="246.6">C1</text>
<text x="66.7" y="246.6">C2</text>
<text x="36.5" y="252.7" transform="rotate(-90 36.5 252.7)">33pF</text>
<text x="61.2" y="252.7" transform="rotate(-90 61.2 252.7)">33pF</text>
<text x="106.5" y="260.7">D2</text>
<text x="152.4" y="262">10k</text>
<text x="152.4" y="258.9">R26</text>
<text x="101.7" y="265.3" transform="rotate(-90 101.7 265.3)">1N4148</text>
</g>
<g font-size="3.2" fill="#840000">
<text x="283" y="40.3">1</text>
<text x="283" y="43.8">2</text>
<text x="277.3" y="72.2">1</text>
<text x="277.3" y="75.7">2</text>
<text x="277.3" y="81">3</text>
</g>
<g font-size="3.2" fill="#00f">
<text x="142.3" y="89.8">2</text>
<text x="142.3" y="93.3">1</text>
<text x="147.5" y="94.8">RESET</text>
<text x="147.5" y="91.2">IRQ</text>
<text x="140.3" y="100.4">39</text>
<text x="147.5" y="101.8">OSC1</text>
<text x="172.4" y="101.8">TCAP</text>
<text x="183.8" y="100.4">37</text>
<text x="140.3" y="103.9">38</text>
<text x="147.5" y="105.3">OSC2</text>
<text x="171.9" y="105.3">TCMP</text>
<text x="183.8" y="103.9">35</text>
<text x="140.3" y="111">11</text>
<text x="147.5" y="112.4">PA0</text>
<text x="168.3" y="112.4">PD0RDI</text>
<text x="183.8" y="111">29</text>
<text x="197" y="112.5">RX</text>
<text x="140.3" y="114.5">10</text>
<text x="142.3" y="118">9</text>
<text x="147.5" y="119.5">PA2</text>
<text x="147.5" y="115.9">PA1</text>
<text x="165.6" y="119.5">PD2MISO</text>
<text x="167.3" y="115.9">PD1TDO</text>
<text x="183.8" y="114.5">30</text>
<text x="183.8" y="118">31</text>
<text x="197.2" y="116">TX</text>
<text x="142.3" y="125.1">7</text>
<text x="142.3" y="121.6">8</text>
<text x="147.5" y="123">PA3</text>
<text x="165.6" y="123">PD3MOSI</text>
<text x="183.8" y="121.6">32</text>
<text x="183.8" y="125.1">33</text>
<text x="142.3" y="128.6">6</text>
<text x="147.5" y="126.5">PA4</text>
<text x="147.5" y="130">PA5</text>
<text x="167.7" y="126.5">PD4SCK</text>
<text x="169.9" y="130">PD5SS</text>
<text x="183.8" y="128.6">34</text>
<text x="47.3" y="132.8" transform="rotate(-90 47.3 132.8)">1</text>
<text x="54.3" y="132.8" transform="rotate(-90 54.3 132.8)">2</text>
<text x="61.4" y="132.8" transform="rotate(-90 61.4 132.8)">3</text>
<text x="68.4" y="132.8" transform="rotate(-90 68.4 132.8)">4</text>
<text x="75.5" y="132.8" transform="rotate(-90 75.5 132.8)">5</text>
<text x="82.5" y="132.8" transform="rotate(-90 82.5 132.8)">6</text>
<text x="89.6" y="132.8" transform="rotate(-90 89.6 132.8)">7</text>
<text x="142.3" y="132.2">5</text>
<text x="142.3" y="135.7">4</text>
<text x="147.5" y="133.6">PA6</text>
<text x="147.5" y="137.1">PA7</text>
<text x="174.2" y="137.1">PD7</text>
<text x="183.8" y="135.7">36</text>
<text x="140.3" y="142.7">12</text>
<text x="183.8" y="142.7">28</text>
<text x="140.3" y="149.8">14</text>
<text x="140.3" y="146.3">13</text>
<text x="147.5" y="147.7">PB1</text>
<text x="147.5" y="144.1">PB0</text>
<text x="174.5" y="144.1">PC0</text>
<text x="174.5" y="147.7">PC1</text>
<text x="183.8" y="146.3">27</text>
<text x="183.8" y="149.8">26</text>
<text x="327.7" y="149.8">1</text>
<text x="358.2" y="149.8">8</text>
<text x="140.3" y="153.3">15</text>
<text x="147.5" y="154.7">PB3</text>
<text x="147.5" y="151.2">PB2</text>
<text x="174.5" y="151.2">PC2</text>
<text x="174.5" y="154.7">PC3</text>
<text x="183.8" y="153.3">25</text>
<text x="327.7" y="153.3">2</text>
<text x="331.2" y="151.6">GAIN</text>
<text x="331.2" y="155.1">IN1-</text>
<text x="344.2" y="155.1">BYPASS</text>
<text x="348.4" y="151.6">GAIN</text>
<text x="358.2" y="153.3">7</text>
<text x="140.3" y="160.4">17</text>
<text x="140.3" y="156.8">16</text>
<text x="147.5" y="161.8">PB5</text>
<text x="147.5" y="158.3">PB4</text>
<text x="174.5" y="158.3">PC4</text>
<text x="174.5" y="161.8">PC5</text>
<text x="183.8" y="156.8">24</text>
<text x="183.8" y="160.4">23</text>
<text x="327.7" y="156.8">3</text>
<text x="331.2" y="158.6">IN1+</text>
<text x="358.2" y="160.4">5</text>
<text x="140.3" y="167.4">19</text>
<text x="140.3" y="163.9">18</text>
<text x="147.5" y="165.3">PB6</text>
<text x="174.5" y="165.3">PC6</text>
<text x="183.8" y="163.9">22</text>
<text x="183.8" y="167.4">21</text>
<text x="347.8" y="162.1">VOUT</text>
<text x="147.5" y="168.8">PB7</text>
<text x="174.5" y="168.8">PC7</text>
<text x="137.1" y="205.9" transform="rotate(-90 137.1 205.9)">TX</text>
<text x="280.2" y="208">3</text>
<text x="299.9" y="208">1</text>
<text x="280.2" y="225.6">5</text>
<text x="299.9" y="225.6">7</text>
<text x="101.9" y="228.9">RX</text>
</g>
<g font-size="3.2" fill="#f00">
<text x="183.8" y="89.8">40</text>
<text x="173.6" y="91.2">VDD</text>
<text x="174.6" y="94.8">VPP</text>
<text x="183.8" y="93.3">3</text>
<text x="350.2" y="158.6">VCC</text>
<text x="358.2" y="156.8">6</text>
</g>
<text font-size="1.8" fill="#000080" x="78.4" y="30.6">SHIFT</text>
<g font-size="1.4" fill="#238d23">
<text x="50.1" y="230.9">1</text>
<text x="55" y="230.9">2</text>
</g>
</svg>
